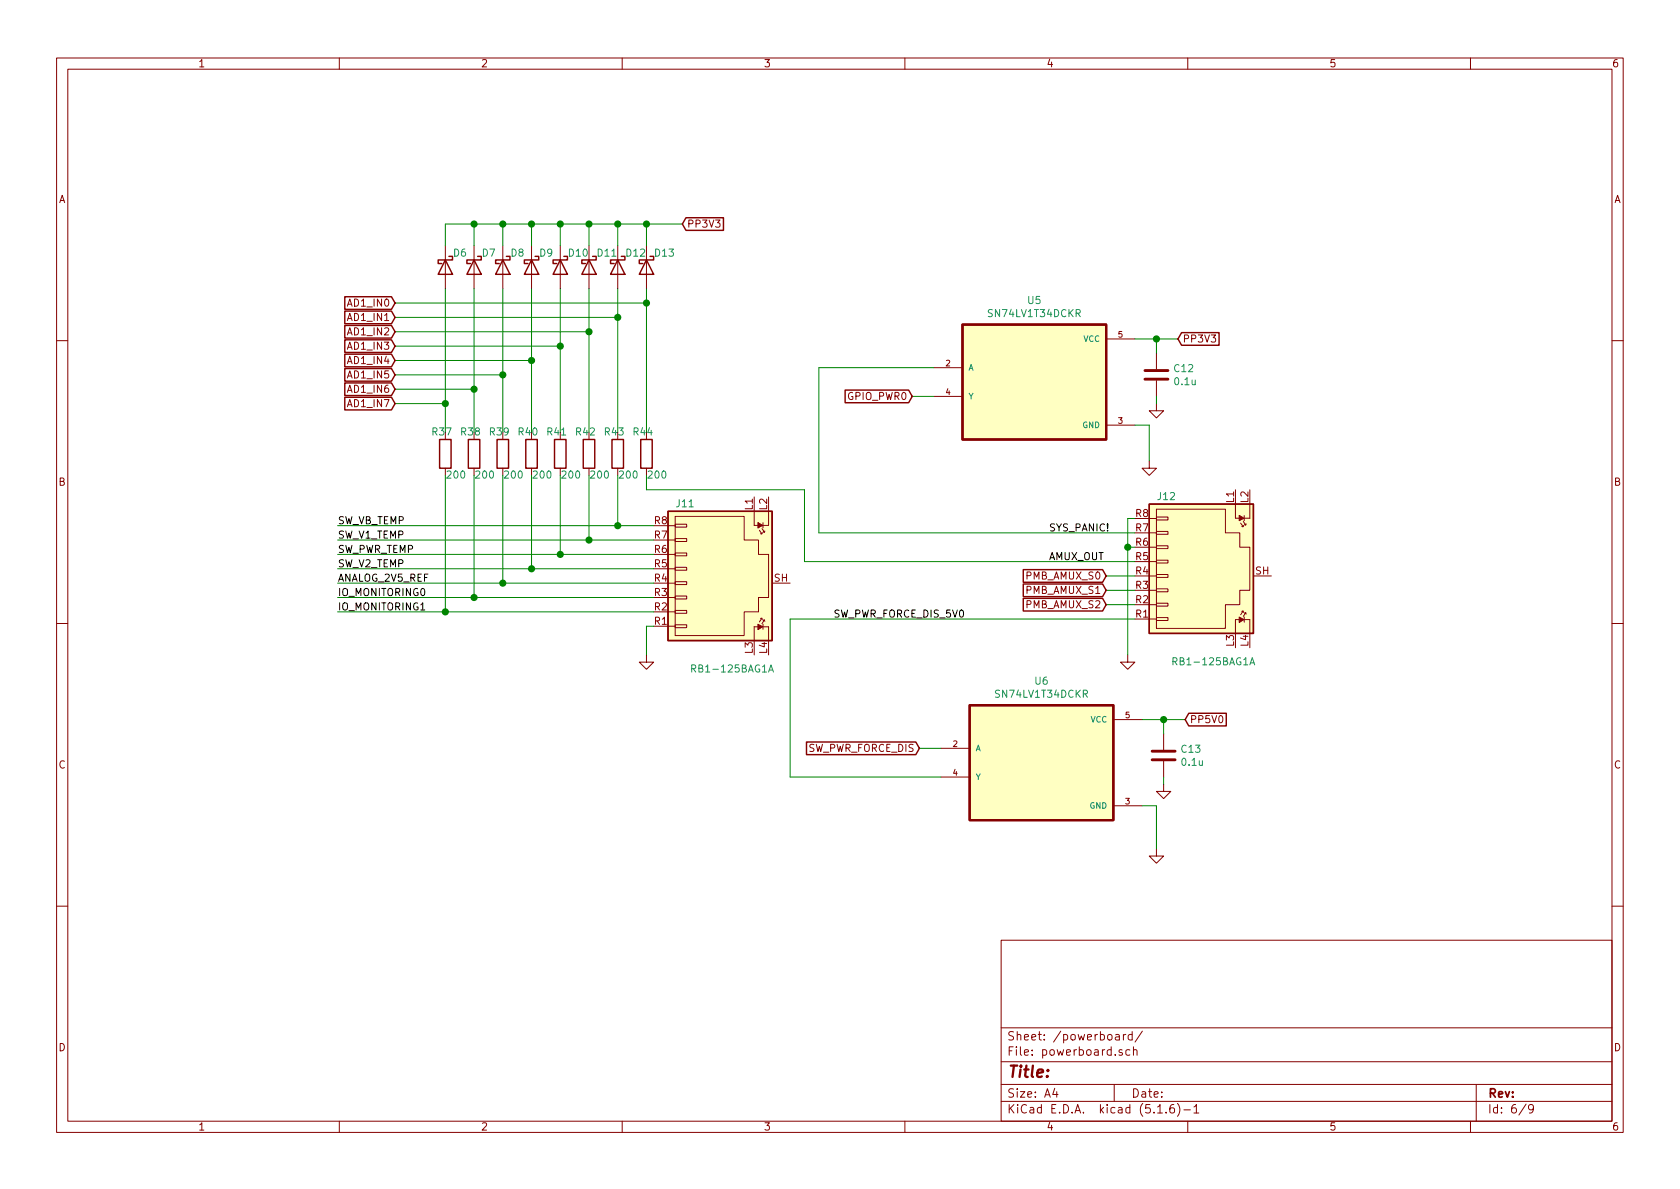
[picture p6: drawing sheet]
<svg xmlns="http://www.w3.org/2000/svg" width="297mm" height="210mm" viewBox="0 0 297 210" stroke-linecap="round" stroke-linejoin="round" font-family="sans-serif">
<g fill="none" stroke="#840000" stroke-width=".18">
<path d="M10 10.3h277v189.9h-277zM12 12.2h273v186.1h-273zM60 10.3v1.9M110 10.3v1.9M160 10.3v1.9M210 10.3v1.9M260 10.3v1.9M78.7 43.4v7.6M83.8 43.4v7.6M88.9 43.4v7.6M94 43.4v7.6M99.1 43.4v7.6"/>
<path d="M104.1 43.4v7.6M109.2 43.4v7.6M114.3 43.4v7.6M195.6 59.9h5.1M10 60.2h2M78.7 76.4v1.3M83.8 76.4v1.3M88.9 76.4v1.3M94 76.4v1.3M99.1 76.4v1.3M104.1 76.4v1.3M109.2 76.4v1.3"/>
<path d="M114.3 76.4v1.3M165.1 65h5.1M165.1 70.1h5.1M195.6 75.2h5.1M204.5 71.4v1.2h1.2l-1.2 1.3-1.3-1.3h1.3M204.5 62.5v2.8M204.5 67.3v2.8M285 60.2h2M118.1 98h1.3M118.1 95.5h1.3M118.1 93h1.3M119.4 97.8h2v.5h-2z"/>
<path d="M119.4 95.2h2v.6h-2zM119.4 92.7h2v.5h-2zM119.4 91.3h12.2v4.2h2.5v2.5h1.8v7.7h-1.8v2.5h-2.5v4.2h-12.2zM133.3 87.9v2.5M133.3 90.5v2.4h.7M134.3 93.8l.4 .6h-.2M134.7 93.5l.5 .6h-.3M134.8 94.2l-.1 .2M134.9 92.5v.9M135.2 93.9v.2M135.9 90.5v2.4h-.9M203.2 81.5v1.3h1.3l-1.3 1.3-1.3-1.3h1.3"/>
<path d="M203.2 99.3h1.3M203.2 96.8h1.3M203.2 94.2h1.3M203.2 91.7h1.3M204.5 99.1h2v.5h-2zM204.5 96.5h2v.5h-2zM204.5 94h2v.5h-2zM204.5 91.4h2v.5h-2zM204.5 90h12.2v4.2h2.5v2.6h1.8v7.6h-1.8v2.5h-2.5v4.2h-12.2zM218.4 86.6v2.5M218.4 89.2v2.4h.7M219.4 92.5l.4 .7-.2-.1"/>
<path d="M219.8 92.2l.5 .7-.3-.1M219.9 92.9l-.1 .2M220 91.2v.9M220.3 92.6v.2M221 89.2v2.4h-1M10 110.3h2M114.3 115.8v1.3h1.3l-1.3 1.3-1.3-1.3h1.3M118.1 110.7h1.3M118.1 108.2h1.3M118.1 105.7h1.3M118.1 103.1h1.3M118.1 100.6h1.3"/>
<path d="M119.4 110.5h2v.5h-2zM119.4 107.9h2v.6h-2zM119.4 105.4h2v.5h-2zM119.4 102.9h2v.5h-2zM119.4 100.3h2v.5h-2zM134 110.8h-.7v2.5M134.5 109.4l.2-.1-.4 .7M134.7 109.4l.1 .2M134.9 110.4v.9M134.9 109.7l.3-.1-.5 .7M135 110.8h.9v2.5M135.2 109.7v.2"/>
<path d="M136.5 103.1h3.2M199.4 115.8v1.3h1.3l-1.3 1.3-1.3-1.3h1.3M203.2 109.5h1.3M203.2 106.9h1.3M203.2 104.4h1.3M203.2 101.8h1.3M204.5 109.2h2v.5h-2zM204.5 106.7h2v.5h-2zM204.5 104.1h2v.5h-2zM204.5 101.6h2v.5h-2zM219.1 109.6h-.7v2.4M219.6 108.1l.2-.1-.4 .7"/>
<path d="M219.8 108.1l.1 .2M220 109.1v.9M220 108.4h.3l-.5 .6M220 109.6h1v2.4M220.3 108.4v.2M221.6 101.8h3.2M285 110.3h2M166.4 132.3h5M166.4 137.4h5M196.8 127.2h5.1M205.7 138.7v1.2h1.3l-1.3 1.3-1.2-1.3h1.2M205.7 129.8v2.8"/>
<path d="M205.7 134.6v2.8M196.8 142.5h5.1M204.5 150.1v1.3h1.2l-1.2 1.2-1.3-1.2h1.3M10 160.2h2M177 166.3h108v32h-108zM285 160.2h2M60 198.3v1.9M110 198.3v1.9M160 198.3v1.9M177 194.8h108M177 191.8h108M177 187.8h108"/>
<path d="M177 181.8h108M186.5 192.5l-.4 1h1M186.8 193v1M197 191.8v3M197.3 183h.5l.1 .9M197.9 183.3l-.5 .1-.2 .2 .2 .3 .5-.1M198.4 185.7l-.4-.1-.2 .2 .1 .2 .5 .2v.3h-.6M198.6 182.9v1M199.1 182.9l-.3 .1-.2 .2M199.8 185.7l-.5-.1-.2 .3v.6l.2 .1 .5-.1M200.2 183l-.4-.1-.3 .3v.6l.3 .1 .4-.1M200.2 182.4v1.5"/>
<path d="M200.4 185.7l.2-.1 .4 .1v.9M200.4 185.1v1.5M202 182.3l-1.3 2M204.7 196.8h.8M206.2 196.7v.1M207.5 195.3a.59 .59 0 0 0-.7 .7v.5l.2 .2 .4 .1 .2-.1 .1-.5-.2-.2-.4-.1-.3 .3M208.2 195.1a1.71 1.71 0 0 1 0 2.3M209.3 196.3h1.2M210 198.3v1.9M211.1 195.8l.4-.5v1.5M211.1 196.8h.9M260 198.3v1.9"/>
<path d="M261 191.8v6.5M269.8 195.2l-1.2 2M271.1 196l-.3 .3-.4-.1-.1-.2v-.4l.1-.2 .4-.1 .2 .2a1.19 1.19 0 0 1-.2 1.2l-.4 .1"/>
</g>
<g fill="none" stroke="#840000" stroke-width=".25">
<path d="M121.3 38.5h6.6v2.2h-6.6l-.7-1.1zM61 55h8.2l.6 1.1-.6 1.1h-8.2zM61 57.6h8.2l.6 1.1-.6 1.1h-8.2zM61 52.5h8.2l.6 1.1-.6 1.1h-8.2zM78.7 46l1.3 2.5h-2.5zM79.4 45.3h.6v.7h-2.5v.6h.6M83.8 46l1.3 2.5h-2.6zM84.5 45.3h.6v.7h-2.6v.6h.7M88.9 46l1.3 2.5h-2.6zM89.5 45.3h.7v.7h-2.6v.6h.7M94 46l1.2 2.5h-2.5zM94.6 45.3h.6v.7h-2.5v.6h.6"/>
<path d="M99.1 46l1.2 2.5h-2.5zM99.7 45.3h.6v.7h-2.5v.6h.6M104.1 46l1.3 2.5h-2.5zM104.8 45.3h.6v.7h-2.5v.6h.6M109.2 46l1.3 2.5h-2.6zM109.9 45.3h.6v.7h-2.6v.6h.7M114.3 46l1.3 2.5h-2.6zM114.9 45.3h.7v.7h-2.6v.6h.7M208.9 58.8h6.6v2.3h-6.6l-.6-1.2zM61 60.1h8.2l.6 1.1-.6 1.1h-8.2zM61 62.6h8.2l.6 1.1-.6 1.2h-8.2zM61 65.2h8.2l.6 1.1-.6 1.1h-8.2z"/>
<path d="M61 67.7h8.2l.6 1.1-.6 1.1h-8.2zM61 70.3h8.2l.6 1.1-.6 1.1h-8.2zM77.7 77.7h2.1v5.1h-2.1zM82.8 77.7h2v5.1h-2zM87.9 77.7h2v5.1h-2zM93 77.7h2v5.1h-2zM98 77.7h2.1v5.1h-2.1zM103.1 77.7h2.1v5.1h-2.1zM108.2 77.7h2v5.1h-2zM113.3 77.7h2v5.1h-2zM149.4 69h11.3l.6 1.1-.6 1.1h-11.3zM118.1 90.4h18.4v22.9h-18.4z"/>
<path d="M203.2 89.1h18.4v22.9h-18.4zM180.9 103.3h14l.7 1.1-.7 1.1h-14zM180.9 105.8h14l.7 1.1-.7 1.1h-14zM180.9 100.7h14l.7 1.1-.7 1.2h-14zM142.6 131.2h19.3l.7 1.1-.7 1.1h-19.3zM210.2 126.1h6.6v2.3h-6.6l-.7-1.2z"/>
</g>
<g fill="#ffffc2" stroke="#ffffc2" stroke-width=".18">
<path d="M170.2 57.4h25.4v20.3h-25.4z"/>
<path d="M118.1 90.4h18.4v22.9h-18.4z"/>
<path d="M203.2 89.1h18.4v22.9h-18.4z"/>
<path d="M171.4 124.7h25.4v20.3h-25.4z"/>
</g>
<path d="M170.2 57.4h25.4v20.3h-25.4zM171.4 124.7h25.4v20.3h-25.4z" fill="none" stroke="#840000" stroke-width=".41"/>
<g fill="#840000" stroke="#840000" stroke-width=".18">
<path d="M134 110.4l.8 .4-.8 .5z"/>
<path d="M134 92.4l.8 .5-.8 .5z"/>
<path d="M219.1 109.1l.8 .5-.8 .5z"/>
<path d="M219.1 91.1l.8 .5-.8 .5z"/>
</g>
<path d="M122.3 118.2l.7-.1v-.4l-.2-.1h-.5v1.2M135.9 118.8l.4-1.2 .5 1.2M136 118.5h.6M207.4 117l.7-.1v-.5l-.2-.1h-.5v1.3M221 117.6l.4-1.3 .4 1.3M221.1 117.2h.6" fill="none" stroke="#008484" stroke-width=".18"/>
<path d="M202.4 67.1h4.1M202.4 65.5h4.1M203.7 134.4h4.1M203.7 132.8h4.1" fill="none" stroke="#840000" stroke-width=".51"/>
<g fill="none" stroke="#008400" stroke-width=".18">
<path d="M83.8 39.6v3.8M88.9 39.6v3.8M94 39.6v3.8M99.1 39.6v3.8M104.1 39.6v3.8M109.2 39.6v3.8M114.3 39.6v3.8M120.6 39.6h-41.9v3.8M69.8 53.6h44.5M69.8 58.7h34.3M69.8 56.1h39.4M78.7 51v25.4"/>
<path d="M83.8 51v25.4M88.9 51v25.4M94 51v25.4M99.1 51v25.4M104.1 51v25.4M109.2 51v25.4M114.3 51v25.4M200.7 59.9h7.6M204.5 59.9v2.6M69.8 68.8h14M69.8 61.2h29.3M69.8 63.7h24.2"/>
<path d="M69.8 66.3h19.1M69.8 71.4h8.9M161.3 70.1h3.8M165.1 65h-20.3v29.2h55.9M200.7 75.2h2.5v6.3M204.5 70.1v1.3M59.7 95.5h55.9M59.7 98h55.9M59.7 93h55.9M78.7 84.1v24.1M83.8 84.1v21.6M88.9 84.1v19"/>
<path d="M94 84.1v16.5M99.1 84.1v13.9M104.1 84.1v11.4M109.2 84.1v8.9M114.3 84.1v2.5h27.9v12.7h58.5M199.4 96.8h1.3M200.7 91.7h-1.3v24.1M59.7 103.1h55.9M59.7 100.6h55.9M59.7 105.7h55.9M59.7 108.2h55.9M115.6 110.7h-1.3v5.1"/>
<path d="M195.6 101.8h5.1M195.6 104.4h5.1M195.6 106.9h5.1M200.7 109.5h-61v27.9h26.7M162.6 132.3h3.8M201.9 127.2h7.6M205.7 127.2v2.6M205.7 137.4v1.3M201.9 142.5h2.6v7.6"/>
</g>
<g fill="#008400" stroke="#008400" stroke-width=".25">
<circle cx="78.7" cy="108.2" r=".51"/>
<circle cx="104.1" cy="58.7" r=".51"/>
<circle cx="83.8" cy="39.6" r=".51"/>
<circle cx="88.9" cy="103.1" r=".51"/>
<circle cx="88.9" cy="39.6" r=".51"/>
<circle cx="205.7" cy="127.2" r=".51"/>
<circle cx="199.4" cy="96.8" r=".51"/>
<circle cx="94" cy="39.6" r=".51"/>
<circle cx="94" cy="100.6" r=".51"/>
<circle cx="99.1" cy="39.6" r=".51"/>
<circle cx="83.8" cy="105.7" r=".51"/>
<circle cx="104.1" cy="39.6" r=".51"/>
<circle cx="104.1" cy="95.5" r=".51"/>
<circle cx="204.5" cy="59.9" r=".51"/>
<circle cx="109.2" cy="39.6" r=".51"/>
<circle cx="99.1" cy="98" r=".51"/>
<circle cx="114.3" cy="39.6" r=".51"/>
<circle cx="78.7" cy="71.4" r=".51"/>
<circle cx="109.2" cy="93" r=".51"/>
<circle cx="114.3" cy="53.6" r=".51"/>
<circle cx="83.8" cy="68.8" r=".51"/>
<circle cx="88.9" cy="66.3" r=".51"/>
<circle cx="94" cy="63.7" r=".51"/>
<circle cx="109.2" cy="56.1" r=".51"/>
<circle cx="99.1" cy="61.2" r=".51"/>
</g>
<text font-size="2.8" fill="#840000" x="178" y="190.5">Title:</text>
<g font-size="2.1" fill="#840000">
<text x="178" y="184">Sheet: /powerboard/</text>
<text x="178" y="186.7">File: powerboard.sch</text>
<text x="178" y="196.9">KiCad E.D.A. kicad (5.1.6)-1</text>
<text x="178" y="194.1">Size: A4</text>
<text x="200" y="194.1">Date:</text>
<text x="263" y="194.1">Rev:</text>
<text x="263" y="196.9">Id: 6/9</text>
</g>
<g font-size="1.8" fill="#840000">
<text x="35" y="11.9">1</text>
<text x="85" y="11.9">2</text>
<text x="135" y="11.9">3</text>
<text x="185" y="11.9">4</text>
<text x="235" y="11.9">5</text>
<text x="285" y="11.9">6</text>
<text x="10.4" y="35.9">A</text>
<text x="285.4" y="35.9">A</text>
<text x="121.4" y="40.3">PP3V3</text>
<text x="61.8" y="56.8">AD1_IN1</text>
<text x="61.8" y="59.3">AD1_IN2</text>
<text x="61.8" y="54.2">AD1_IN0</text>
<text x="61.8" y="61.8">AD1_IN3</text>
<text x="61.8" y="64.4">AD1_IN4</text>
<text x="209.1" y="60.6">PP3V3</text>
<text x="61.8" y="66.9">AD1_IN5</text>
<text x="61.8" y="69.5">AD1_IN6</text>
<text x="150" y="70.7">GPIO_PWR0</text>
<text x="61.8" y="72">AD1_IN7</text>
<text x="10.4" y="85.9">B</text>
<text x="218.2" y="88.9" transform="rotate(-90 218.2 88.9)">L1</text>
<text x="220.7" y="88.9" transform="rotate(-90 220.7 88.9)">L2</text>
<text x="285.4" y="85.9">B</text>
<text x="115.7" y="95.2">R7</text>
<text x="115.7" y="92.7">R8</text>
<text x="133.1" y="90.2" transform="rotate(-90 133.1 90.2)">L1</text>
<text x="135.6" y="90.2" transform="rotate(-90 135.6 90.2)">L2</text>
<text x="200.8" y="94">R7</text>
<text x="200.8" y="91.4">R8</text>
<text x="115.7" y="100.3">R5</text>
<text x="115.7" y="97.8">R6</text>
<text x="200.8" y="101.6">R4</text>
<text x="200.8" y="99.1">R5</text>
<text x="200.8" y="96.5">R6</text>
<text x="222" y="101.6">SH</text>
<text x="115.7" y="107.9">R2</text>
<text x="115.7" y="105.4">R3</text>
<text x="115.7" y="102.9">R4</text>
<text x="136.9" y="102.9">SH</text>
<text x="181.5" y="105">PMB_AMUX_S1</text>
<text x="181.5" y="107.6">PMB_AMUX_S2</text>
<text x="181.5" y="102.5">PMB_AMUX_S0</text>
<text x="200.8" y="106.7">R2</text>
<text x="200.8" y="104.1">R3</text>
<text x="115.7" y="110.5">R1</text>
<text x="200.8" y="109.2">R1</text>
<text x="133.1" y="115.6" transform="rotate(-90 133.1 115.6)">L3</text>
<text x="135.6" y="115.6" transform="rotate(-90 135.6 115.6)">L4</text>
<text x="218.2" y="114.3" transform="rotate(-90 218.2 114.3)">L3</text>
<text x="220.7" y="114.3" transform="rotate(-90 220.7 114.3)">L4</text>
<text x="210.3" y="127.9">PP5V0</text>
<text x="10.4" y="135.9">C</text>
<text x="142.7" y="133">SW_PWR_FORCE_DIS</text>
<text x="285.4" y="135.9">C</text>
<text x="10.4" y="185.9">D</text>
<text x="285.4" y="185.9">D</text>
<text x="35" y="199.9">1</text>
<text x="85" y="199.9">2</text>
<text x="135" y="199.9">3</text>
<text x="185" y="199.9">4</text>
<text x="235" y="199.9">5</text>
<text x="285" y="199.9">6</text>
</g>
<g font-size="1.8" fill="#008484">
<text x="80.2" y="45.4">D6</text>
<text x="85.3" y="45.4">D7</text>
<text x="90.4" y="45.4">D8</text>
<text x="95.5" y="45.4">D9</text>
<text x="100.6" y="45.4">D10</text>
<text x="105.7" y="45.4">D11</text>
<text x="110.8" y="45.4">D12</text>
<text x="115.8" y="45.4">D13</text>
<text x="181.8" y="53.8">U5</text>
<text x="175" y="56.1">SN74LV1T34DCKR</text>
<text x="207.7" y="65.8">C12</text>
<text x="207.8" y="68.1">0.1u</text>
<text x="76.5" y="77">R37</text>
<text x="81.6" y="77">R38</text>
<text x="86.6" y="77">R39</text>
<text x="91.7" y="77">R40</text>
<text x="96.8" y="77">R41</text>
<text x="101.9" y="77">R42</text>
<text x="107" y="77">R43</text>
<text x="112" y="77">R44</text>
<text x="79.1" y="84.6">200</text>
<text x="84.2" y="84.6">200</text>
<text x="89.3" y="84.6">200</text>
<text x="94.4" y="84.6">200</text>
<text x="99.5" y="84.6">200</text>
<text x="104.5" y="84.6">200</text>
<text x="109.6" y="84.6">200</text>
<text x="114.7" y="84.6">200</text>
<text x="119.7" y="89.7">J11</text>
<text x="204.7" y="88.4">J12</text>
<text x="122.8" y="118.9">RB1-125BAG1A</text>
<text x="207.9" y="117.6">RB1-125BAG1A</text>
<text x="176.3" y="123.4">SN74LV1T34DCKR</text>
<text x="183" y="121.1">U6</text>
<text x="208.9" y="133.1">C13</text>
<text x="209.1" y="135.4">0.1u</text>
</g>
<g font-size="1.8">
<text x="59.7" y="95.2">SW_V1_TEMP</text>
<text x="59.7" y="92.7">SW_VB_TEMP</text>
<text x="185.4" y="94">SYS_PANIC!</text>
<text x="59.7" y="100.3">SW_V2_TEMP</text>
<text x="59.7" y="97.8">SW_PWR_TEMP</text>
<text x="185.4" y="99.1">AMUX_OUT</text>
<text x="59.7" y="107.9">IO_MONITORING1</text>
<text x="59.7" y="102.9">ANALOG_2V5_REF</text>
<text x="59.7" y="105.4">IO_MONITORING0</text>
<text x="147.3" y="109.2">SW_PWR_FORCE_DIS_5V0</text>
</g>
<g font-size="1.4" fill="#840000">
<text x="197.7" y="59.7">5</text>
<text x="167.3" y="64.8">2</text>
<text x="167.3" y="69.8">4</text>
<text x="197.7" y="74.9">3</text>
<text x="199" y="127">5</text>
<text x="168.5" y="132.1">2</text>
<text x="168.5" y="137.2">4</text>
<text x="199" y="142.2">3</text>
</g>
<g font-size="1.4" fill="#008484">
<text x="171.2" y="65.5">A</text>
<text x="191.6" y="60.4">VCC</text>
<text x="171.2" y="70.6">Y</text>
<text x="191.4" y="75.7">GND</text>
<text x="192.8" y="127.8">VCC</text>
<text x="172.5" y="132.8">A</text>
<text x="172.5" y="137.9">Y</text>
<text x="192.7" y="143">GND</text>
</g>
</svg>
